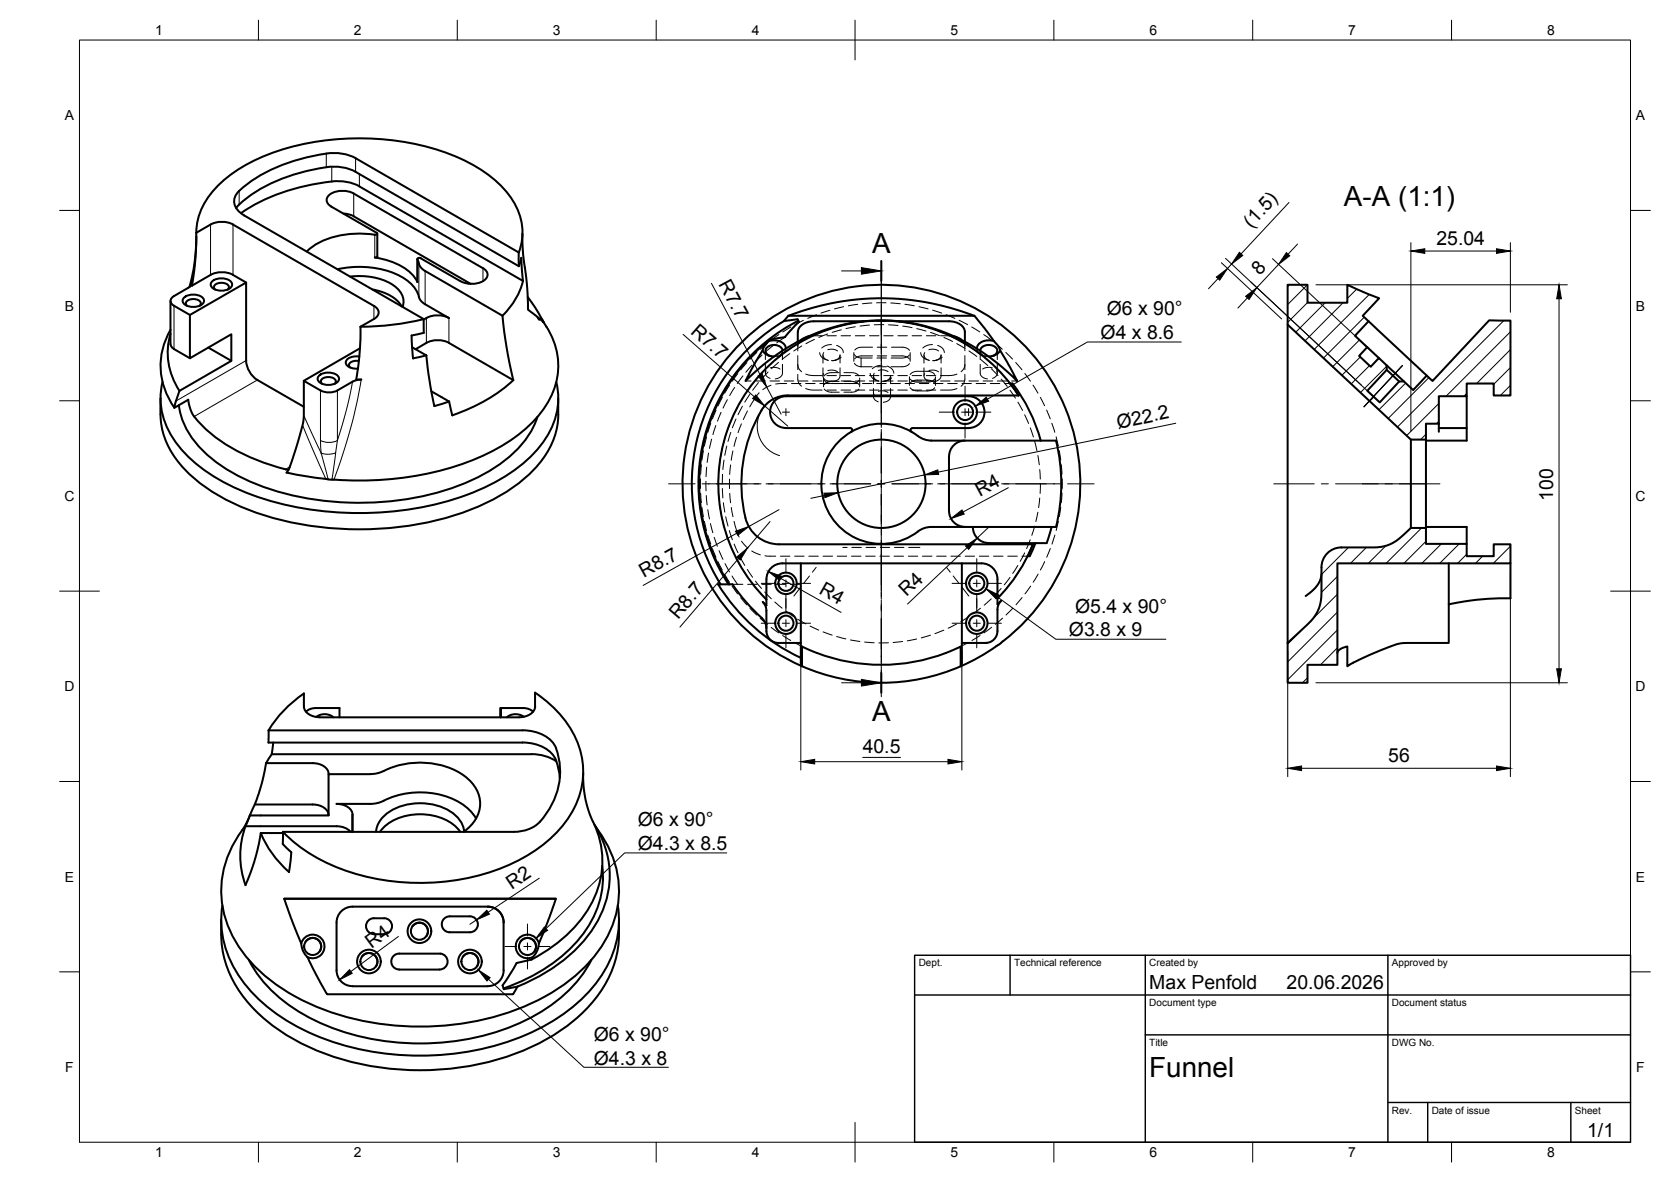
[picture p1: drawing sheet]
<svg xmlns="http://www.w3.org/2000/svg" width="420mm" height="297mm" viewBox="0 0 420 297" stroke-linecap="round" stroke-linejoin="round" font-family="sans-serif">
<!-- layer: Visible -->
<g fill="none" stroke="#000" stroke-width=".51">
<path d="M89.4 39.8l41 23.6M89.4 39.8a12.7 12.7 0 0 0-9.2-.9 39.8 39.8 0 0 0-20.1 9.1 3.4 3.4 0 0 0 .5 5.6l45.9 26.6M49.3 58.5a70.7 70.7 0 0 1-1 13.3M49.4 59.4a46.8 46.8 0 0 1-1.8 12.7M49.4 58.5a18 18 0 0 1 7.5-13.8 50 50 0 0 1 25.9-9.5 64.1 64.1 0 0 1 34.9 5.6 25.5 25.5 0 0 1 12.7 12.4 14 14 0 0 1 .1 10.2M52.9 56.4l-3.6 2.1M53 56.4a6.1 6.1 0 0 1 5.6 0l35.4 20.5a1.74 1.74 0 0 1 1.2 1.6 1.74 1.74 0 0 1-1.2 1.7l-3.4 1.9M82.1 42a40.3 40.3 0 0 0-22.2 9.6l-.5 .7M82.1 42a12 12 0 0 1 7.3 1.2M83.4 45.6a50 50 0 0 0-22.8 8M83.4 45.6a11.8 11.8 0 0 1 7 1.2M86.4 53.7l1.6 .2 .9 .4 29.4 17"/>
<path d="M89.4 43.2l41.1 23.7-.1-3.5M90.4 46.8l41.1 23.8M94.2 59l.5-.1 .1-.3-11.5-6.7a1.74 1.74 0 0 1-1.2-1.6 1.74 1.74 0 0 1 1.2-1.7 6.1 6.1 0 0 1 5.6 0l32.5 18.8a1.74 1.74 0 0 1 1.2 1.6 1.74 1.74 0 0 1-1.2 1.7 6.2 6.2 0 0 1-5.6 0l-10-5.8M94.3 59a22.6 22.6 0 0 0-15.5 2.8l-1.7 1.4M94.9 58.7v5.7l-.2 .3h-.5M131.4 58.7a67.6 67.6 0 0 0 1.1 12.5l.3 6.6 .6 .5a5 5 0 0 1 2.2 2.1l.1-.3 1 1-1.8-3.3-2.2-3.1M42.9 75.6v10.9a1.49 1.49 0 0 0 .9 1.2M46.3 74.8a3.7 3.7 0 0 1 4.9 .4 1.62 1.62 0 0 1-1.7 1.9h-1.2a2.28 2.28 0 0 1-2.4-1.5zM47 76.8a.94 .94 0 0 1-.1-1 .94 .94 0 0 1 .9-.6h.5a1.79 1.79 0 0 1 2.2 1.1l-.3 .5M48.3 71.8v-.7a1.59 1.59 0 0 1-1 1.2l-3.5 2.1a1.29 1.29 0 0 0-.9 1.2 1.29 1.29 0 0 0 .9 1.2l4 2.3M52.9 69.1l-4.6 2.7M53 69.1a6.2 6.2 0 0 1 5.6 0l3.3 1.9"/>
<path d="M53.3 70.7a3.7 3.7 0 0 1 5 .4 1.62 1.62 0 0 1-1.7 1.9h-1.2a2.28 2.28 0 0 1-2.4-1.5zM54.1 72.8a.94 .94 0 0 1-.2-1.1 .94 .94 0 0 1 1-.5l.5-.1a1.79 1.79 0 0 1 2.2 1.1l-.3 .6M84.9 67.7a23 23 0 0 1 17.3 2.6 8.8 8.8 0 0 1 3.5 5.1l1.2 1.1 6 3.4M88.1 69.5a15.5 15.5 0 0 1 11.7 2.9 4.3 4.3 0 0 1 1.4 4.7M93.7 72.8a10.4 10.4 0 0 1 7.3 4.2M94.3 64.7a14.8 14.8 0 0 1 10.2 5.4l.5 .8M104.9 65.1l.1 5.8M105.8 64.9l-.6-.1-.2 .4a4.7 4.7 0 0 0 1.9 2.9l19.4 11.2M107.2 79.9l-.7 .4M107.2 79.9a6.2 6.2 0 0 1 5.7 0M126.3 79.3a114.7 114.7 0 0 0 2.8 16.2l-16.2-9.3a6.1 6.1 0 0 0-5.7 0l-2.7 1.6M130.5 66.9l.6-2.1 .4 5.8"/>
<path d="M131.5 70.6a18.5 18.5 0 0 1-5.1 8.7M135.3 79.8l.4 .3M198.2 79.4h46.8M323.8 71.6h5v4.5h10v-4.5l8 3.4-4.2 4.4 1.5 1.3-3.4 3.7 3.1 2.9-2.1 2.1 3 2.8 2-2.2 1.9 1.8 .1 1.1-4.9 5.3 3.1 2.9 4.9-5.2 1.2-.1 2.3 2.2 3.4-3.6 1.5 1.3 14.2-15.2 5.4 .1v18.8h-4.2v-3h-6.8v3.2h-7v6.9h-3.3v4h-3.7l-31-28.9zM40.9 96a18.7 18.7 0 0 0 5.2 17.5 48.9 48.9 0 0 0 23.9 12.9 82 82 0 0 0 49.8-3 38.2 38.2 0 0 0 17.1-12.8 17.9 17.9 0 0 0 3-14.6M42.9 83.9a17 17 0 0 0 2.2 14.3M42.9 82.8a17.7 17.7 0 0 0 .9 19.7M43.8 87.7l4 2.3M52.4 87.3l5.8 3.4M80.2 94.4a3.7 3.7 0 0 1 5 .4 1.62 1.62 0 0 1-1.8 1.9h-1.1a2.28 2.28 0 0 1-2.4-1.5zM81 96.4a.94 .94 0 0 1-.2-1 .94 .94 0 0 1 1-.6h.5a1.79 1.79 0 0 1 2.2 1.1l-.4 .5M90.2 90.7l-1.3 .1a.95 .95 0 0 0-1 .5 .95 .95 0 0 0 .2 1.1"/>
<path d="M90.4 89.6a3.1 3.1 0 0 0-3.4 1.2 2.06 2.06 0 0 0 2.5 1.9l.5-.1M90.5 87.5l-14.1 8.2v8.7a51.7 51.7 0 0 1-3.1 11.6l-.6 1.7-.6 1.1M90.6 82.1a70.7 70.7 0 0 1-1 13.3h1.2l-1.7 .3-4.3 2.4-1.7 .5-1.9-.2-4.8-2.7M103.5 84.3l.4 5.8 3.3-.8M103.6 87.3l3.6 2a107.8 107.8 0 0 0 2 12.7l3.8-1.1M106.5 80.2l.1 3.4-3.1 .7M106.6 80.2l-3.6 .8-4.8 .7-7.5 .4M108.4 98.3l4.5 2.6 .8 3.5M129.1 95.5a41.9 41.9 0 0 1-15.4 8.9M136.3 80.2l1.1 1.9M137.4 82.1a18.1 18.1 0 0 1-1.9 22.3 45.1 45.1 0 0 1-21 12.8 82 82 0 0 1-30.5 3.3M191.7 88.1a3 3 0 0 0 3 1.5"/>
<path d="M193.3 85.7a3.4 3.4 0 0 1 4.2 1.5l.1 .4M193.6 85.3l-1.4 1.7-4.7 8.7 5.2-4.7a44.7 44.7 0 0 1 40.4-8.9l4.3 1.4 5.8 2.7a55.8 55.8 0 0 1 12.6 9.5l-4.3-7.6M193.6 85.3l3.7-.6 3.6-3.8-.4-.7-3.4 .5a2.93 2.93 0 0 1 2.4-1.8 64.1 64.1 0 0 1 45.5 .5l4.9 6.3M193.6 85.3a45.8 45.8 0 0 0-10.2 61.5M196.8 88.1a2.39 2.39 0 0 0-4-.7 1.3 1.3 0 0 0 .9 2.1M197.1 80.7a47.7 47.7 0 0 0-15.9 66.1M200.7 80.6a46 46 0 0 0-17.5 66.2M203.3 84.5l-1.8 .9M217.1 80.7h-12.5a3.5 3.5 0 0 0-4 2.8v2.4M226.1 80.7h12.5a3.5 3.5 0 0 1 4 2.8v2.4M239.9 84.5l1.9 .9M243.5 99.6h-45.9a4 4 0 0 0-4 4 4 4 0 0 0 4 4h16.2l.5 .3-.3 .6"/>
<path d="M243.6 99.6a4 4 0 0 1 3.9 4 4 4 0 0 1-3.9 4M246.5 88.1a2.39 2.39 0 0 1 4-.7 1.3 1.3 0 0 1-1 2.1M249.9 85.7l1.1 1.3 .5 1.1M249.9 85.7a3.4 3.4 0 0 0-4.2 1.5l-.1 .4M251.5 88.1a3 3 0 0 1-2.9 1.5M254 96.4h.5a38.8 38.8 0 0 1 7.2 14.3M254 96.4l2.1 3M256.1 99.4h.1M256.1 99.4h-58a8 8 0 0 0-7.5 5.2 36 36 0 0 0-2.9 26.6 8.7 8.7 0 0 0 8.2 5.6h63.8M256.1 99.4a41 41 0 0 0-60.3-9.7 41 41 0 0 0-3.1 61M323.8 81.6v80M343.8 87.3l2.9 2.7"/>
<path d="M344.1 80.7l14.6 13.7M348.6 91.8l4.4 4M348.7 92.9l3.1 3M368.8 99.6v11.1h-10.3M40.3 100.1a22.9 22.9 0 0 0 1.9 11.7 30.8 30.8 0 0 0 12.8 12.8 73 73 0 0 0 38.8 8.4 68.2 68.2 0 0 0 34.1-9.8 27.6 27.6 0 0 0 11.5-13.2 23.3 23.3 0 0 0 1-9.9M45 101.8a20.8 20.8 0 0 0 8.8 13.9 56.3 56.3 0 0 0 28.1 10.2 70.9 70.9 0 0 0 38.7-6.2 28.8 28.8 0 0 0 13.9-13.3l.6-1.6M48.8 104.7a39.5 39.5 0 0 0 19.3 12.2l4.4 1.2M72.1 118.8l4.8 .9 5.1 .7M76.4 102.2l-11.7-6.7a6.2 6.2 0 0 1-2.8-4.9v-19.6l-14.1 8.1v10.9l10.4-6v6.7l-13.1 7.5-1.3 4.3 3.5-2a9.1 9.1 0 0 0 1.5 4.2M214.1 108.5a15.1 15.1 0 0 0-4.8 21.7 15.1 15.1 0 0 0 22 3l1.7-.6 1.2-.2h30.2M229.2 108.5a15.1 15.1 0 0 0-15.1 0M229.2 108.5l.7 .4a7.2 7.2 0 0 0 4.3 1.8"/>
<path d="M234.1 110.7h31.4M242.6 110.7a4 4 0 0 0-4 4v13.7a4 4 0 0 0 4 4M243.5 107.6h-14.1l-.4 .3 .2 .6M265.5 110.7a45.2 45.2 0 0 1 0 21.7h-1.1M354.8 110.5v22.2M358.5 110.5v22.2M361.8 106.5v2M361.8 107.6h7M81.9 120.4l2.1 .2M244.6 132.4v.1M244.6 132.5a4 4 0 0 0 4 4h14.5M258.4 139.8h.5"/>
<path d="M259.7 136.8a41 41 0 0 1-8.9 13.6M259.7 136.8l-1.3 3M260.4 136.5l-1.5 3.3M264.4 132.4l-1.2 4.1M337.3 137.6h8.3l2.4-.3 1.7-.6 1.5-.9 3.6-3.1h3.7v4h10.3v3.1h6.8v-3h4.2v4.8h-43.5v25.5h-7.5v4.5h-5v-10M337.3 137.6a5 5 0 0 0-5 5l-.1 7.4-.6 3-.6 1.2-1.3 1.8-5.9 5.6M358.5 132.4h10.3v4.3M181.2 146.8h2.9M181.2 146.8h-.6a48.2 48.2 0 0 0 20.8 18.5M184.2 146.8a64.2 64.2 0 0 0 8 9.2l.4 1 .1 .9M192.7 150.7v1.5M192.7 152.2l-.9-.9a3.2 3.2 0 0 1 .9 2.2v5.1a3 3 0 0 0 3 3"/>
<path d="M201.4 141.6v25l.3 .8v-4.9l2.2 1a45.6 45.6 0 0 0 36.8-.6l.9-.4v4.9l.3-.8v-25M250.8 150.4v1.5l.9-.9a3 3 0 0 0-.9 2.2v5.4a2.99 2.99 0 0 1-3 3M250.8 150.4v-4.8a4 4 0 0 0-4-4h-50.1a4 4 0 0 0-4 4v5.1M332.3 144.3a7.6 7.6 0 0 1-4 5.5M364.3 141.6v20h-11.4a14.7 14.7 0 0 0-5.5 1.7l-2 .8a33.6 33.6 0 0 0-6.6 3.3v-4.9l-1.8 .7-.5 .3-.2 .6M379.8 141.6v8.8l-8.6 .3-6.9 1.2M79.4 177.9h6v2.4M79.4 177.9l-1.4 .3-1.1 .6M125.9 177.9h5.6M131.5 177.9l1.5 .3 1 .6M134.5 177.5v-3.4a25.5 25.5 0 0 1 12 17.5 21.9 21.9 0 0 1-7.3 18.4 46.6 46.6 0 0 1-28.6 11.7 53.9 53.9 0 0 1-33.6-7.8 33.7 33.7 0 0 1-5.8-4.9M134.6 177.5a3.6 3.6 0 0 1-4.1 2.7"/>
<path d="M195.7 161.6h5.7M241.9 161.6h5.9M247.8 161.6h.3M252.2 161.2l-1.7 1.2M252.2 161.2a50 50 0 0 0-10.6-85.5 50 50 0 0 0-69.8 50.5 50 50 0 0 0 77.9 36.8l.8-.6M66.9 191.8l-1.1 5.2-1.7 5.2M66.9 191.8h11.7a3.6 3.6 0 0 1 4 2.7M68.3 189.5h65.3M68.3 189.5l-1.4 2.3M68.7 186.6l-.4 2.9M79.5 180.2a3.5 3.5 0 0 1 4.3 .1M80.4 180.3h50.1"/>
<path d="M80.4 180.2a3.6 3.6 0 0 1-4-2.7v-3.2a30 30 0 0 0-8.9 9.2M82.6 194.5h.1M96.4 193.8l-1.5 .5-1.8 .2h-10.5v10.4h-19.8l-1.1 2.7M96.4 193.8a20.5 20.5 0 0 1 20.5 1.3 8 8 0 0 1 2.4 11.2l-1.6 1.9-1.1 .8M125.9 180.3v-2.4v2.4M131.4 186.6h-63.9v-3.1h63.9a8.7 8.7 0 0 1 8.4 4.6M131.4 186.6a8.7 8.7 0 0 1 8.4 4.5M131.7 180.1a3.5 3.5 0 0 0-4.3 .2M133.6 189.5a11 11 0 0 1 6.3 1.8M139.8 188.1a18.1 18.1 0 0 1-5.1 19.3l-1.3 .8-1.6 .5-2.6 .3h-58.1M139.8 191.1l.7 2.5 .3 1.8M146.6 194.3l.1 3 .4 3 .7 2.9 .9 2.4a22.6 22.6 0 0 1-2.8 25.7 37.9 37.9 0 0 1-12.2 9.8"/>
<path d="M61.7 207.6l23.6 .1 1.6 .4 1.3 .9M61.7 207.6a21.5 21.5 0 0 0 0 14.8l2.3-6 .8-2.9 .8-4.2M62.9 204.8l-.9 2.1-1 1.5a25.1 25.1 0 0 0 1.6 32.8 50.7 50.7 0 0 0 26.6 14.9 69.3 69.3 0 0 0 47.8-5.7 36.1 36.1 0 0 0 17.2-18.3 25.2 25.2 0 0 0-4.1-23.8l-.3-.6M64.1 202.2h14.5a3.6 3.6 0 0 1 4 2.7M64.1 202.2l-1.3 2.7M65.6 209.3h5.5M71.1 209v2.2a1.69 1.69 0 0 0 1 2 2.01 2.01 0 0 1 1 2.5l-.5 3.4a26.8 26.8 0 0 1-7-9.7M95.5 209a12.9 12.9 0 0 1 12.5-4.2 11.4 11.4 0 0 1 7.7 4.2M116.7 208.9a8 8 0 0 0-5.7-6.1 14.4 14.4 0 0 0-14.8 2.6 6 6 0 0 0-1.7 3.6M119.7 205.7a15.3 15.3 0 0 0-12.3-6.5 21.7 21.7 0 0 0-12 2.5l-2.3 .3h-8.5a3.6 3.6 0 0 1 4 2.7v4.3M149.4 207.1a23.5 23.5 0 0 1-1.7 28.2 41.8 41.8 0 0 1-17.6 12.6M151.4 217.6a24.2 24.2 0 0 1-7.5 20.2 44.1 44.1 0 0 1-17.3 10.6"/>
<path d="M55.6 231.2a27.3 27.3 0 0 0 4 16.9 42.8 42.8 0 0 0 20.8 16.2 69.8 69.8 0 0 0 55.8-2.5 36.9 36.9 0 0 0 17.7-17.9 27.5 27.5 0 0 0 1.7-12.7M55.9 227.5a26 26 0 0 0 8 22.5 54.3 54.3 0 0 0 31 14.5 68 68 0 0 0 43.8-7.7 34.4 34.4 0 0 0 15.8-18.4 23.5 23.5 0 0 0 .9-10.9M71.5 225.9l2.1 5.9 2.2 5.3M71.5 225.9h68.3l-3.3 8.7a7.3 7.3 0 0 0-1.1 3.4l-.5 1.3-1.3 1.8M71.5 225.9h68.3M75.8 237.1a2.97 2.97 0 0 1 3.8-2.1 2.97 2.97 0 0 1 1.8 4 2.97 2.97 0 0 1-4.1 1.5M75.8 237.1l.3 1.7 1.2 1.7M76.9 236.6a2.15 2.15 0 0 1 3-.5 2.15 2.15 0 0 1 .5 3M94 234.8h2.6M96.6 234.7a1.99 1.99 0 0 0 2-1.9 1.99 1.99 0 0 0-2-2l-2.6-.1a2 2 0 0 0-2 2 2 2 0 0 0 2 2M100.4 239.7h10.3M100.4 239.6a2 2 0 0 0-2 2 2 2 0 0 0 2 2l10.1 .1"/>
<path d="M103.7 232.8a2.15 2.15 0 0 1 3-.5 2.15 2.15 0 0 1 .5 2.9M110.7 239.6a2 2 0 0 1 1.8 2.1 2 2 0 0 1-2 1.9M111.6 230.9l.7-.4 .8-.2h5.1a2 2 0 0 1 2 2 2 2 0 0 1-2 2h-5.1a2 2 0 0 1-1.8-1.2 2 2 0 0 1 .3-2.2zM126.6 231.8v12M126.6 231.8a4 4 0 0 0-4-4h-34a4 4 0 0 0-4 4v12a4 4 0 0 0 4 4M130.9 236.6a2.15 2.15 0 0 1 3-.5 2.15 2.15 0 0 1 .5 3M135.5 237.1a2.97 2.97 0 0 0-3.8-2.1 2.97 2.97 0 0 0-1.8 4 2.97 2.97 0 0 0 4.1 1.5M62.6 241.2a36.5 36.5 0 0 0 18.6 16.2 63.3 63.3 0 0 0 52.9-2 34.3 34.3 0 0 0 14.6-14.2M77.3 240.5l4.4 8.5a1.07 1.07 0 0 0 1.5 .9h45a.93 .93 0 0 0 1.2-.8l.7-1.2M88.6 247.8h34M91 240.4a2.15 2.15 0 0 1 3-.5 2.15 2.15 0 0 1 .5 3M116.4 240.4a2.15 2.15 0 0 1 3-.5 2.15 2.15 0 0 1 .5 3"/>
<path d="M126.6 243.8a4 4 0 0 1-4 4M129.9 242l-3.5 5.6 .3 1 3.4-.7M133.6 241.1l-3.7 .9"/>
<circle cx="242.7" cy="103.6" r="2"/>
<circle cx="242.7" cy="103.6" r="3"/>
<circle cx="221.6" cy="121.6" r="11.1"/>
<circle cx="197.6" cy="146.6" r="1.89"/>
<circle cx="197.6" cy="156.6" r="1.89"/>
<circle cx="197.6" cy="156.6" r="2.7"/>
<circle cx="197.6" cy="146.6" r="2.7"/>
<circle cx="245.6" cy="146.6" r="1.89"/>
<circle cx="245.6" cy="156.6" r="1.89"/>
<circle cx="245.6" cy="156.6" r="2.7"/>
<circle cx="245.6" cy="146.6" r="2.7"/>
<circle cx="78.6" cy="237.8" r="2.15"/>
<circle cx="105.5" cy="234" r="2.97"/>
<circle cx="105.5" cy="234" r="2.15"/>
<circle cx="132.6" cy="237.8" r="2.15"/>
<circle cx="92.8" cy="241.6" r="2.97"/>
<circle cx="92.8" cy="241.6" r="2.15"/>
<circle cx="118.2" cy="241.6" r="2.97"/>
<circle cx="118.2" cy="241.6" r="2.15"/>
</g>
<!-- layer: Hidden -->
<g fill="none" stroke="#000" stroke-width=".25">
<path d="M205.3 79.1l-2.2 .9M208.7 78l-2.3 .7M212.1 77.1l-2.3 .5M215.7 76.5l-2.4 .3M219.2 76.1l-2.4 .2M220.4 76.1h2.4M224 76.1l2.4 .2M227.5 76.5l2.4 .3M231.1 77.1l2.3 .5M234.5 77.9l2.3 .8M237.9 79.1l2.2 .9M181.6 99.9l-1 2.1"/>
<path d="M183.5 96.8l-1.3 2M184.7 97.4l-1.2 2M185.5 93.9l-1.4 1.9M186.8 94.5l-1.4 1.9M187.1 99.4l-1.2 2.1M187.5 95.7h1.3M187.8 91.1l-1.6 1.8M188.6 99l-1.3 2.1M189.1 91.7l-1.6 1.8M189.2 96.5l-1.4 2M190.1 95.7h2.3M190.3 88.6l-1.7 1.7"/>
<path d="M190.7 96.2l-1.4 1.9M190.9 98.7l-2.4 3.5M191.5 93.8l-1.6 1.8M191.6 89.2l-1.7 1.7M192.4 88.2v2.2M192.4 91.6v2.2M192.7 93.2a1.28 1.28 0 0 0 1 1.9M193 86.2l-1.8 1.6M193.1 93.5l-1.6 1.8M193.5 89.5h.3M193.6 95.7h2.4M193.7 92.5l1.4-.1 1 .3"/>
<path d="M193.7 89.5l1.3 .1M193.9 96.8l-2.1 1.1M194 91.3l-1.7 1.6M194.3 86.9l-1.8 1.5M195.7 89.5h-.3M195.7 91.1l-1.7 1.6M195.8 84.1l-1.9 1.4M196 89.4l-1.4 .2M196.7 88.1l-.1 .6-.5 .5M196.7 91.6v2.2a1.78 1.78 0 0 1-1.8 1.4M196.7 88.2v2.2M196.8 89l-1.9 1.5"/>
<path d="M197.2 95.7h2.4M197.3 84.7l-2 1.5M197.6 87.6l-.2 .6-.4 .6M197.8 96.4l-2.8 .1M198.6 88.9l-1.9 1.4M198.9 82.2l-2.1 1.2M199 96.4h2.4M199.7 86.9l-2 1.4M200.6 94.1a2.85 2.85 0 0 0 .9 3M200.6 91.7l.4 1.1 .5 .6M200.6 85.9v2.3M200.6 89.4v3.5"/>
<path d="M200.8 95.7h2.4M201.5 85.4l-.6 .6-.3 1.1M201.6 86.9l-2 1.3M202 80.5l-2.1 1.1M202.6 96.4h2.4M202.6 97.6l.3 .2a9.3 9.3 0 0 0 3.8 .2M202.6 94l1.4 .3 2.7 .1M202.8 85.2l-2.1 1.1M204.3 95.7h2.4M204.8 85.3l-2.2 1.1M206 83.7l-2.1 .9M206.1 88.6l.4 1 1.3 .8"/>
<path d="M206.1 96.4h2.4M206.7 84.4l-3.4 .1M206.9 89.2v2M206.9 92.4v2.1M207.1 95v2.2M207.1 88.6a1.28 1.28 0 0 0 1 1.9M207.1 93.9a1.28 1.28 0 0 0 1 1.9M207.2 95.6l1.1 .7 2.7 .1M207.2 97.8l.4 .4 1.1 .3 2.3 .1M207.9 84.4h2.4M207.9 98h2.4M207.9 95.7h2.4"/>
<path d="M207.9 94.4h2.4M208 90.5l.3 .1M208.1 83.9l-2.2 .9M208.1 87.9l1.5-.1 1 .4M208.1 93.1l1.5-.1 1 .4M209.1 86.6l-1.2 .1-1.3 .8M209.4 90.7a1.82 1.82 0 0 0 1.8-1.5v2M209.4 82.5l-2.3 .7M209.7 96.4h2.4M210.1 90.5l-.3 .1M210.4 86.8l1.3 .8 .3 1M211 93.6l-2.3 .1-1.1 .4-.4 .4"/>
<path d="M211 95.8l-2.7 .1-1.1 .7M211.2 92.4v2.1a1.82 1.82 0 0 1-1.8 1.4M211.5 84.4h2.4M211.5 98h2.4M211.5 95.7h2.4M211.5 94.4h2.4M211.5 89.8l-1.2 .7-1.2 .1M211.5 82.9l-2.2 .6M212.2 93.6l2.7 .1 .6 .3 .5 .5M212.2 95.8h2.3l1 .4 .5 .5M212.8 81.5l-2.3 .6M213.3 96.4h2.4"/>
<path d="M214.7 88.6v2.2M214.8 89.1l.4 .4 1 .4 3.1 .1M214.8 91.3l.7 .6 1 .3M215.1 82.1l-2.4 .5M215.1 84.4h2.3M215.1 98h2.3M215.1 95.7h2.3M215.1 94.4h2.3M216 95.6l-.5 .4-1 .4h-2.3M216 97.8l-1.1 .7-2.7 .1M216.2 95v2.2M216.3 80.9l-2.3 .4"/>
<path d="M216.5 92.2h2.8M216.5 90v2.2M216.9 96.4h2.3M217.1 80.7h2.1M218.6 81.7l-2.4 .2M218.6 84.4h2.4M218.6 98h2.4M218.6 95.7h2.4M218.6 94.4h2.4M218.8 93.8l.4 1 1.3 .8M219.4 87.3h-3.1l-.7 .2-.7 .5M219.4 89.4l-3.1 .1-1 .3-.4 .4"/>
<path d="M219.6 94.4v2M219.6 97.6v2.1M219.8 93.8a1.29 1.29 0 0 0 1 1.9M219.8 99a1.29 1.29 0 0 0 1 2M219.9 80.6l-2.4 .2M220.4 80.7h2.4M220.4 96.4h2.4M220.5 90h2.4M220.5 92.2h2.4M220.6 87.3h2.4M220.6 89.4h2.4M220.7 95.7l.3 .1"/>
<path d="M220.9 93.1l1.4-.1 1 .4M220.9 98.3l1.4-.1 1 .4M221.1 80.6h2.4M221.8 91.8l-1.2 .2-1.3 .7M222.1 95.8a1.78 1.78 0 0 0 1.8-1.4v2M222.2 81.6h-2.4M222.2 84.4h2.4M222.2 98h2.4M222.2 95.7h2.4M222.2 94.4h2.4M222.8 95.7l-.3 .1M223.1 92l1.3 .8 .3 1"/>
<path d="M223.4 81.6l2.4 .2M223.9 97.6v2.1a1.78 1.78 0 0 1-1.8 1.4M224 80.7h2.1M224 96.4h2.4M224.2 87.3h3l1 .3 .5 .5M224.2 89.4l3 .1 1 .3 .5 .5M224.2 95l-.8 .5-1.6 .3M224.7 80.7l2.3 .2M225.8 84.4h2.4M225.8 98h2.4M225.8 95.7h2.4M225.8 94.4h2.4"/>
<path d="M227 81.9l2.3 .4M227.6 96.4h2.4M228.2 81.1l2.3 .5M228.7 89.2l-.5 .4-1 .3-3.1 .1M228.7 91.4l-.8 .6-.7 .1-3.1 .1M228.7 94.7v2.2M228.8 95.2l.8 .6 1.1 .2h2.9l.9-.3 .5-.5M228.8 96.3l.8-.6 1.1-.2h2.9l.7 .2 .7 .6M228.8 97.4l.8 .6 1.1 .2h2.9l.9-.3 .5-.5M228.9 94.1l.7-.6 1.1-.2h2.9l.9 .4 .5 .4M228.9 88.6v2.2M229.3 84.4h2.4"/>
<path d="M229.3 98h2.4M229.3 95.7h2.4M229.3 94.4h2.4M230.5 82.6l2.3 .6M231.2 96.4h2.3M231.5 88.6l.4 1 1.3 .8M231.7 81.9l2.3 .6M232.3 89.2v2M232.3 92.4v2.1M232.5 88.6a1.28 1.28 0 0 0 1 1.9M232.5 93.9a1.28 1.28 0 0 0 1 1.9M232.9 84.4h2.4"/>
<path d="M232.9 98h2.4M232.9 95.7h2.4M232.9 94.4h2.4M233.4 90.5l.3 .1M233.6 87.9l1.4-.1 1 .4M233.6 93.1l1.4-.1 1 .4M234 83.5l2.2 .9M234.5 86.6l-1.2 .1-1.3 .8M234.7 96.4h2.4M234.8 90.7a1.82 1.82 0 0 0 1.8-1.5v2M235.1 82.9l2.3 .8M235.2 94.7v2.2"/>
<path d="M235.5 90.5l-.3 .1M235.8 86.8l1.3 .8 .3 1M236.5 84.4l3.4 .1M236.5 95.7h2.4M236.6 92.4v2.1a1.82 1.82 0 0 1-1.8 1.4M236.9 89.8l-1.2 .7-1.2 .1M237.3 84.8l2.2 1M238.3 96.4h2.4M238.4 84.2l2.2 1.1M240.1 95.7h2.3M240.6 86.3l2 1.3M240.6 97.6l-.3 .2a9.3 9.3 0 0 1-3.8 .2"/>
<path d="M240.6 94l-1.4 .3-2.7 .1M241.2 80.5l2.1 1.1M241.6 85.8l2.1 1.2M241.7 85.4l.6 .6 .3 1.1M241.9 96.4h2.3M242.6 94.1a2.85 2.85 0 0 1-.9 3M242.6 91.7l-.3 1.1-.6 .6M242.6 85.9v2.3M242.6 89.4v3.5M243.6 95.7h2.4M243.6 88.2l2 1.4M244.3 82.2l2.1 1.2"/>
<path d="M244.7 87.7l1.9 1.4M245.4 96.4h2.4M245.6 87.6l.2 .6 .4 .6M246.5 88.1l.1 .6 .5 .5M246.5 91.6v2.2a1.78 1.78 0 0 0 1.8 1.4M246.5 88.2v2.2M246.5 90.3l1.9 1.6M247.2 95.7h2.4M247.2 89.4l1.4 .2M247.4 84.1l1.9 1.4M247.5 89.8l1.8 1.6M247.5 89.5h.3"/>
<path d="M249 96.4h2.4M249.3 92.7l1.6 1.7M249.5 89.5l-1.3 .1M249.5 92.5l-1.4-.1-1 .3M249.7 89.5h-.3M250.2 86.2l1.8 1.6M250.2 92.2l1.7 1.7M250.5 93.2a1.28 1.28 0 0 1-.9 1.9M250.8 88.2v2.2M250.8 91.6v2.2M250.8 95.7h2.4M251.7 95.3l1.6 1.8"/>
<path d="M252.6 96.4h1.4M252.6 94.8l1.5 1.9M252.9 88.6l1.7 1.6M254 98.1l1.3 2M254.4 95.7h1.4M254.8 97.6l1.3 1.8M255.4 91.1l1.5 1.8M257.7 93.9l1.4 1.9M259.7 96.8l1.3 2M261.6 99.9l1.1 2.1M176.4 116.8l-.2 2.4M176.9 113.3l-.4 2.3"/>
<path d="M177.7 109.8l-.6 2.3M177.7 117.4l-.2 2.4M178.2 113.9l-.4 2.3M178.7 106.4l-.7 2.2M178.9 110.4l-.5 2.3M180 106.9l-.7 2.3M180 103.1l-.9 2.2M180.7 119.6l-.1 2.4M181 116.1l-.3 2.3M181.3 103.6l-.9 2.2M181.6 112.6l-.4 2.3M181.7 119.2l-.1 2.4"/>
<path d="M182.1 115.6l-.3 2.4M182.6 109.1l-.7 2.3M182.8 112.1l-.6 2.3M182.9 100.4l-1.1 2.2M183.7 116.8l-.2 2.4M183.7 108.7l-.7 2.2M183.8 105.8l-.9 2.2M184.3 113.3l-.4 2.4M185.1 105.3l-1 2.2M185.2 109.9l-.6 2.3M185.3 102.5l-1 2.2M186.4 106.5l-.8 2.2"/>
<path d="M186.7 102.1l-1.1 2.1M187.9 103.3l-1 2.1M255.9 101.1l1.2 2.1M257.6 104.2l1 2.2M259.1 107.5l.7 2.3M260.2 110.9l.5 2.4M261 114.5l.3 2.3M261.4 118l.2 2.4M263.2 103l.9 2.2M264.5 106.4l.7 2.2M265.6 109.8l.5 2.3M266.3 113.2l.4 2.4"/>
<path d="M266.8 116.8l.2 2.4M176.1 120.4v2.4M176.2 123.9l.2 2.4M176.5 127.5l.4 2.3M177.1 131l.6 2.3M177.5 121v2.3M177.6 124.5l.2 2.4M178 134.5l.7 2.2M178 128.1l.4 2.3M178.6 131.6l.6 2.3M179.1 137.9l.9 2.2M179.6 135l.8 2.3"/>
<path d="M180.7 123.2l.1 2.4M180.8 138.4l1 2.2M181 126.8l.3 2.3M181.5 130.3l.6 2.3M181.6 122.8l.2 2.3M181.9 126.3l.3 2.4M182.5 133.7l.7 2.3M182.5 129.9l.5 2.3M183.4 133.3l.7 2.3M183.4 120.4v2.4M183.5 124l.2 2.4M183.7 137.1l.9 2.2"/>
<path d="M183.9 127.5l.4 2.4M184.6 131l1.2 4M184.6 136.7l1 2.2M186.1 140l1.2 2.1M186.5 136l1.5 1.8M189 138.5l2.2 .9M192.3 139.7l2.8 .1M196.2 139.8h2.4M199.8 139.8h2.4M203.4 139.8h2.4M206.9 139.8h2.4M210.5 139.8h2.4"/>
<path d="M211.9 137.6h1.1M214.1 139.8h2.4M214.2 137.6h2.4M217.7 139.8h2.3M217.8 137.6h2.4M221.2 139.8h2.4M221.3 137.6h2.4M224.8 139.8h2.4M224.9 137.6h2.4M228.4 139.8h2.4M228.5 137.6h2.8M231.9 139.8h2.4"/>
<path d="M235.5 139.8h2.4M239.1 139.8h2.4M242.7 139.8h2.3M246.3 139.8h2.3M249.8 139.8h2.4M253.4 139.8h2.4M257 139.8h1.4M257.6 138.9l-1.1 2.2M258.3 139.9l-1.1 2.1M259 135.6l-.9 2.3M259.7 136.8l-.9 2M260.2 132.2l-.8 2.3"/>
<path d="M261 128.7l-.5 2.4M261.4 125.2l-.2 2.4M261.6 121.6l-.1 2.4M264.1 137.8l-.9 2.2M265.2 134.5l-.7 2.2M266.1 131l-.5 2.3M266.7 127.5l-.4 2.3M267 123.9l-.2 2.4M267.1 120.3v2.4M180.5 141.1l1.1 2.2M182.2 144.3l1.2 2M182.3 141.6l1.1 2.1"/>
<path d="M184.1 144.7l1.3 2.1M184.1 147.3l1.4 2M184.1 146.8h2.7M185.1 140.3l1.2 2.1M186.2 150.2l1.6 1.8M186.9 143.4l1.4 2M187.9 143.1l1.3 2M188 146.8h2.4M188.6 152.9l1.7 1.7M189 146.4l1.5 1.8M189.9 146l1.6 1.9M191.1 155.4l1.9 1.5"/>
<path d="M191.2 149.1l1.5 1.6M191.6 146.8h2.3M192.3 148.8l1.7 1.7M193.9 157.7l1.9 1.4M194.8 151.3l1.9 1.5M195.1 146.8h2.4M196.8 159.7l2 1.3M197.6 153.6l2 1.3M198.7 146.8h2.7M200.6 155.6l2 1.2M201.3 147.6l-1.7 2.2M203.5 144.7l-1.4 1.9"/>
<path d="M203.7 157.3l2.2 1.1M205.2 142.6l-.9 1.2M207 158.8l2.2 .8M210.4 160l2.3 .6M234 159.6l-2.4 .7M237.3 158.4l-2.2 .8M238 142.6l.9 1.2M239.7 144.7l1.4 1.9M240.5 156.8l-2.1 1.1M241.9 147.6l1.7 2.2M243.6 155l-2 1.2M246.4 159.7l-2 1.3"/>
<path d="M246.5 152.9l-1.9 1.4M249.2 150.5l-1.7 1.6M249.3 157.6l-1.9 1.4M251.7 147.9l-1.6 1.8M252.1 155.3l-1.8 1.6M252.3 148.7l-1.5 1.7M254 145.1l-1.5 1.9M254.6 146l-1.5 1.8M254.6 152.9l-1.6 1.6M255.9 142.1l-1.3 2M256.6 143l-1.4 2M257 150.2l-1.5 1.8"/>
<path d="M259.1 147.3l-1.4 1.9M261 144.3l-1.2 2M262.7 141.1l-1.1 2.1M199.9 161.6l1.8 .9M213.8 160.8l2.4 .4M217.4 161.4l2.4 .1M223.4 161.5l-2.4 .1M226.9 161.2l-2.3 .3M230.5 160.6l-2.4 .4M243.4 161.5l-1.8 1M252.2 161.2l-1.7 1.2"/>
</g>
<!-- layer: Visible Narrow -->
<g fill="none" stroke="#000" stroke-width=".25">
<path d="M82 38.6v3.4M89.4 39.8v3.4M52.9 56.4v12.7M58.6 56.4v12.7M60.1 48v3.4M83.4 41.9v3.7M88.9 48.6v5.8M90.4 43.7v3.1M94.2 59v5.7M43.8 76.8v10.9M48.3 71.1l-.1 .3M94 76.9v3.3"/>
<path d="M104.9 65.2v5.7M105.3 66.3v8.3M106.9 68.1v8.4M107.2 79.9v6.3M112.9 79.9v6.3M121.4 67.4v3.3M61.9 90.6l-17.7 10.2M64.7 95.5l-15.9 9.2M80.6 98.1v12.6M84.8 98.1v12.6M88.6 95.9a106.7 106.7 0 0 1-3.8 14.8M90.8 95.4a134.4 134.4 0 0 1-6.8 25.2"/>
<path d="M72.9 117.3l-1.1 .6M76.1 106.9l5.8 13.5M76.4 104.4l4.4 9.5M80.6 110.7l.2 3.2M80.6 110.7l1.2 .4 1.3 .1 1.7-.5M80.8 113.9l1.7 6.6M84.4 113.8l-.9 6.7M84.4 113.8l-1.9 .4-1.7-.3M84.8 110.7l-.4 3.1"/>
</g>
<!-- layer: BORDER -->
<g fill="none" stroke="#000" stroke-width=".25">
<path d="M20 10.1h390v276.9h-390zM65 5.1v5M115 5.1v5M165 5.1v5M215 5.1v10M265 5.1v5M315 5.1v5M365 5.1v5M15 52.9h5M410 52.9h5M15 100.7h5M410 100.7h5"/>
<path d="M15 148.6h10M405 148.6h10M15 196.4h5M410 196.4h5M15 244.2h5M410 244.2h5M65 287v5M115 287v5M165 287v5M215 282.1v9.9M265 287v5M315 287v5"/>
<path d="M365 287v5"/>
</g>
<!-- layer: TITLEBLOCK -->
<path d="M230 240.1h180v46.9h-180zM230 250h180M254 240.1v9.9M288 240.1v46.9M349 240.1v46.9M288 260.1h122M349 277.1h61M359 277.1v9.9M395 277.1v9.9" fill="none" stroke="#000" stroke-width=".36"/>
<!-- layer: Smart Centers -->
<g fill="none" stroke="#000" stroke-width=".25">
<path d="M221.6 68.1v6.6M221.6 76.5v14.8M221.6 92.6v14.8M242.7 97.1v3.8M352.6 91.8l-9.6 10.4M196.7 103.6h1.8M197.6 102.7v1.8M221.6 108.7v10.2M236.2 103.6h3.8M241.8 103.6h2.6M242.7 102.7v1.8M242.7 106.3v3.8"/>
<path d="M243.5 102.7v1.8M245.3 103.6h3.9M168.1 121.6h6.7M176.6 121.6h14.8M192.6 121.6h14.9M208.7 121.6h10.2M220.7 121.6h1.8M221.6 120.7v1.8M221.6 124.3v10.2M221.6 135.7v14.9M224.3 121.6h10.2M235.8 121.6h14.8"/>
<path d="M251.8 121.6h14.9M268.4 121.6h6.7M320.3 121.6h10.2M332.2 121.6h1.8M335.8 121.6h26.3M191.4 146.6h3.5M191.4 156.6h3.5M196.7 146.6h1.8M196.7 156.6h1.8M197.6 140.4v3.5M197.6 145.7v1.8M197.6 149.3v4.6"/>
<path d="M197.6 155.7v1.8M197.6 159.3v3.5M200.3 146.6h3.5M200.3 156.6h3.5M221.6 151.8v14.8M239.4 146.6h3.5M239.4 156.6h3.5M244.7 146.6h1.8M244.7 156.6h1.8M245.6 140.4v3.5M245.6 145.7v1.8M245.6 149.3v4.6"/>
<path d="M245.6 155.7v1.8M245.6 159.3v3.5M248.3 146.6h3.5M248.3 156.6h3.5M221.6 168.4v6.7M127 237.9h2.9M131.7 237.9h1.8M132.6 232.2v3M132.6 236.9v1.8M135.3 237.9h3M132.6 240.5v3"/>
</g>
<!-- layer: Hole Notes -->
<path d="M245.3 102.1l2.7-2.3 .6 1zM247.9 148l3.2 1.5-.7 1z" fill="#000" stroke="#000" stroke-width=".25"/>
<path d="M297 85.9h-23.6l-25.1 14.4M250.8 150l14.7 10.6h27.7" fill="none" stroke="#000" stroke-width=".25"/>
<!-- layer: FD_Dimensions -->
<g fill="none" stroke="#000" stroke-width=".25">
<path d="M324.1 50.9l-12 12.9M178.9 71.2l12.2 23M306.3 70l-2.4 2.6M307.1 66l15.1 14.1M308.1 64.9l37.3 34.8M309.7 66.4l-1 1.1M313.6 74.9l-2.3 2.5M320 65l27.1 25.4M321.5 66.4l-5.5 5.9M326.3 61.3l-2.4 2.6M330.9 71.6h63.2M354.8 61v47.4"/>
<path d="M358.2 63.1h18.1M379.8 61v17.5M392 75.1v93M171.8 84l17.9 15.7M192.8 97.3l3.6 6.8M192.3 102l5.8 5.1M193.9 100.6a7.7 7.7 0 0 0-3.4 7.7 7.7 7.7 0 0 0 5.5 6.2M232.5 119.3l-21.8 4.5M295.6 106.4l-59.7 12.2M185.2 134l-23.5 13.1M193.6 131.1l-5.6 6.6M195.9 128.1l-7.6 4.2"/>
<path d="M207.3 124.5l-3.4 .7M243.2 137.6l-15 14.2M248.6 132.5l-2.9 2.7M253.5 122.6l-11.3 6.1M185.7 140.4l-14.7 17.2M196.3 145.3l15.2 8.6M379.8 143.7v51.5M201.4 163.7v29.8M241.9 163.7v29.8M323.8 163.7v31.5M330.9 171.6h63.2M204.9 191.4h33.5"/>
<path d="M216.9 190.3h9.5M327.3 193.1h49M100.2 235.3l-12 8.8M119.8 231.2l-1.6 1.1M135.6 220.7l-12.9 8.5"/>
</g>
<g fill="#000" stroke="#000" stroke-width=".25">
<path d="M305.8 69.6l2.9-2.1-2 2.9zM311.6 63.4l.9 .8-2.8 2.2zM313.2 74.5l2.8-2.2-1.9 3zM323.4 63.5l.9 .8-2.8 2.1zM354.8 63.1l3.4-.6v1.2zM376.3 62.5l3.5 .6-3.5 .6zM392 71.6l.6 3.5h-1.2zM190 99.3l2.3 2.7-3-1.9zM190.6 94.5l1.1-.6 1.1 3.4zM232.5 119.3l3.3-1.2 .2 1.1zM184.9 133.5l3.4-1.2-2.8 2.2zM185.3 140l2.7-2.3-1.9 3z"/>
<path d="M207.2 123.9l3.5-.1-3.3 1.3zM239.1 130.3l2.8-2.1 .5 1zM242.8 137.2l2.9-2-2.1 2.9zM193.2 143.6l3.4 1.2-.6 1zM391.4 168.1h1.2l-.6 3.5zM201.4 191.4l3.5-.6v1.2zM238.4 190.8l3.5 .6-3.5 .6zM323.8 193.1l3.5-.6v1.2zM376.3 192.5l3.5 .6-3.5 .6zM119.8 231.2l2.6-2.4 .7 .9zM87.9 243.7l.7 .9-3.2 1.6z"/>
</g>
<!-- layer: Hatching -->
<g fill="none" stroke="#000" stroke-width=".25">
<path d="M324.2 71.6l-.4 .4M328.7 71.6l-4.9 4.9M328.8 76l-5 5M333.2 76.1l-7.4 7.4M337.7 76.1l-9.6 9.5M341.1 72.7l-2.3 2.3M343 79.7l-10.2 10.3M344.3 74l-13.8 13.8M341.8 85.4l-6.7 6.7M342 89.7l-4.6 4.6M344.3 91.9l-4.6 4.6M345.5 99.8l-1.1 1"/>
<path d="M348.7 92.1l-6.6 6.5M353.4 96.3l-6.7 6.7M359.3 94.9l-10.3 10.3M368.8 98.9l-.7 .7M378.1 80.6l-26.7 26.7M379.8 83.4l-16.2 16.2M379.8 87.9l-8.5 8.5M379.8 92.4l-4.2 4.2M379.8 96.9l-2.5 2.5M358.5 109.1l-1.3 1.4M361.8 101.4l-8.1 8.1M361.8 105.9l-.6 .6"/>
<path d="M339.1 137.6l-6.8 6.8M343.6 137.6l-4 4M348.5 137.2l-4.5 4.4M357.4 132.7l-8.9 8.9M358.5 136l-5.5 5.6M362.4 136.7l-4.9 4.9M366.9 136.7l-4.9 4.9M368.8 139.3l-2.3 2.3M372.8 139.8l-1.8 1.8M375.8 136.8l-.2 .2M379.8 137.3l-4.3 4.3M327.7 157.9l-3.9 3.9"/>
<path d="M336.3 144.9l-4 4M336.3 149.3l-6.2 6.3M336.3 153.8l-12.5 12.5M336.3 158.3l-12.5 12.5M328.8 170.3l-1.3 1.3M336.3 162.8l-4.3 4.3"/>
</g>
<!-- layer: Section Lines -->
<path d="M221.6 65.6v5M221.6 169.1v5" fill="none" stroke="#000" stroke-width=".51"/>
<path d="M211.6 68.1h5M221.6 70.6v13.5M221.6 86.5v2.4M221.6 91.3v14.2M221.6 107.9v2.4M221.6 112.7v14.3M221.6 129.4v2.3M221.6 134.1v14.3M221.6 150.8v2.4M221.6 155.5v13.6M211.6 171.6h5" fill="none" stroke="#000" stroke-width=".25"/>
<path d="M216.6 67.3l5 .8-5 .8zM216.6 170.7l5 .9-5 .8z" fill="#000" stroke="#000" stroke-width=".25"/>
<!-- layer: Leaders -->
<path d="M136.9 232.9l.8 .9-2.9 2zM120.3 243.7l2.9 2-.8 .8z" fill="#000" stroke="#000" stroke-width=".25"/>
<path d="M182.7 214.3h-25.6l-19.8 19.1M122.9 246.1l23.9 22.1h21.3" fill="none" stroke="#000" stroke-width=".25"/>
<g font-size="7">
<text x="337.9" y="51.9">A-A (1:1)</text>
<text x="219.3" y="63.6">A</text>
<text x="219.3" y="181.1">A</text>
<text x="289" y="270.6">Funnel</text>
</g>
<g font-size="4.9">
<text x="314.6" y="57.5" transform="rotate(-47 314.6 57.5)">(1.5)</text>
<text x="361.2" y="61.6">25.04</text>
<text x="180.6" y="71.4" transform="rotate(62 180.6 71.4)">R7.7</text>
<text x="316.8" y="69.3" transform="rotate(-47 316.8 69.3)">8</text>
<text x="173.4" y="83.7" transform="rotate(41 173.4 83.7)">R7.7</text>
<text x="278.3" y="79.3">Ø6 x 90°</text>
<text x="276.7" y="85.2">Ø4 x 8.6</text>
<text x="281.2" y="107.8" transform="rotate(-12 281.2 107.8)">Ø22.2</text>
<text x="246.3" y="124.8" transform="rotate(-28 246.3 124.8)">R4</text>
<text x="390.5" y="125.8" transform="rotate(-90 390.5 125.8)">100</text>
<text x="161.9" y="145.3" transform="rotate(-29 161.9 145.3)">R8.7</text>
<text x="205.7" y="149" transform="rotate(29 205.7 149)">R4</text>
<text x="170.5" y="155.9" transform="rotate(-50 170.5 155.9)">R8.7</text>
<text x="228" y="150.1" transform="rotate(-43 228 150.1)">R4</text>
<text x="270.3" y="154">Ø5.4 x 90°</text>
<text x="268.8" y="159.9">Ø3.8 x 9</text>
<text x="216.9" y="189.3">40.5</text>
<text x="349.1" y="191.6">56</text>
<text x="160.4" y="207.7">Ø6 x 90°</text>
<text x="160.4" y="213.6">Ø4.3 x 8.5</text>
<text x="128.7" y="223.6" transform="rotate(-34 128.7 223.6)">R2</text>
<text x="93.4" y="238.6" transform="rotate(-36 93.4 238.6)">R4</text>
<text x="289" y="248.5">Max Penfold</text>
<text x="323.5" y="248.5">20.06.2026</text>
<text x="149.3" y="261.5">Ø6 x 90°</text>
<text x="149.3" y="267.5">Ø4.3 x 8</text>
<text x="399.1" y="285.7">1/1</text>
</g>
<g font-size="3.5">
<text x="39" y="8.8">1</text>
<text x="89" y="8.8">2</text>
<text x="139" y="8.8">3</text>
<text x="189" y="8.8">4</text>
<text x="239" y="8.8">5</text>
<text x="289" y="8.8">6</text>
<text x="339" y="8.8">7</text>
<text x="389" y="8.8">8</text>
<text x="16.3" y="30.2">A</text>
<text x="411.3" y="30.2">A</text>
<text x="16.3" y="78">B</text>
<text x="411.3" y="78">B</text>
<text x="16.2" y="125.9">C</text>
<text x="411.2" y="125.9">C</text>
<text x="16.2" y="173.7">D</text>
<text x="411.2" y="173.7">D</text>
<text x="16.3" y="221.6">E</text>
<text x="411.3" y="221.6">E</text>
<text x="16.4" y="269.4">F</text>
<text x="411.4" y="269.4">F</text>
<text x="39" y="290.8">1</text>
<text x="89" y="290.8">2</text>
<text x="139" y="290.8">3</text>
<text x="189" y="290.8">4</text>
<text x="239" y="290.8">5</text>
<text x="289" y="290.8">6</text>
<text x="339" y="290.8">7</text>
<text x="389" y="290.8">8</text>
</g>
<g font-size="2.5">
<text x="231" y="242.9">Dept.</text>
<text x="255" y="242.9">Technical reference</text>
<text x="289" y="242.9">Created by</text>
<text x="350" y="242.9">Approved by</text>
<text x="289" y="252.8">Document type</text>
<text x="350" y="252.8">Document status</text>
<text x="289" y="262.9">Title</text>
<text x="350" y="262.9">DWG No.</text>
<text x="350" y="279.9">Rev.</text>
<text x="360" y="279.9">Date of issue</text>
<text x="396" y="279.9">Sheet</text>
</g>
</svg>
